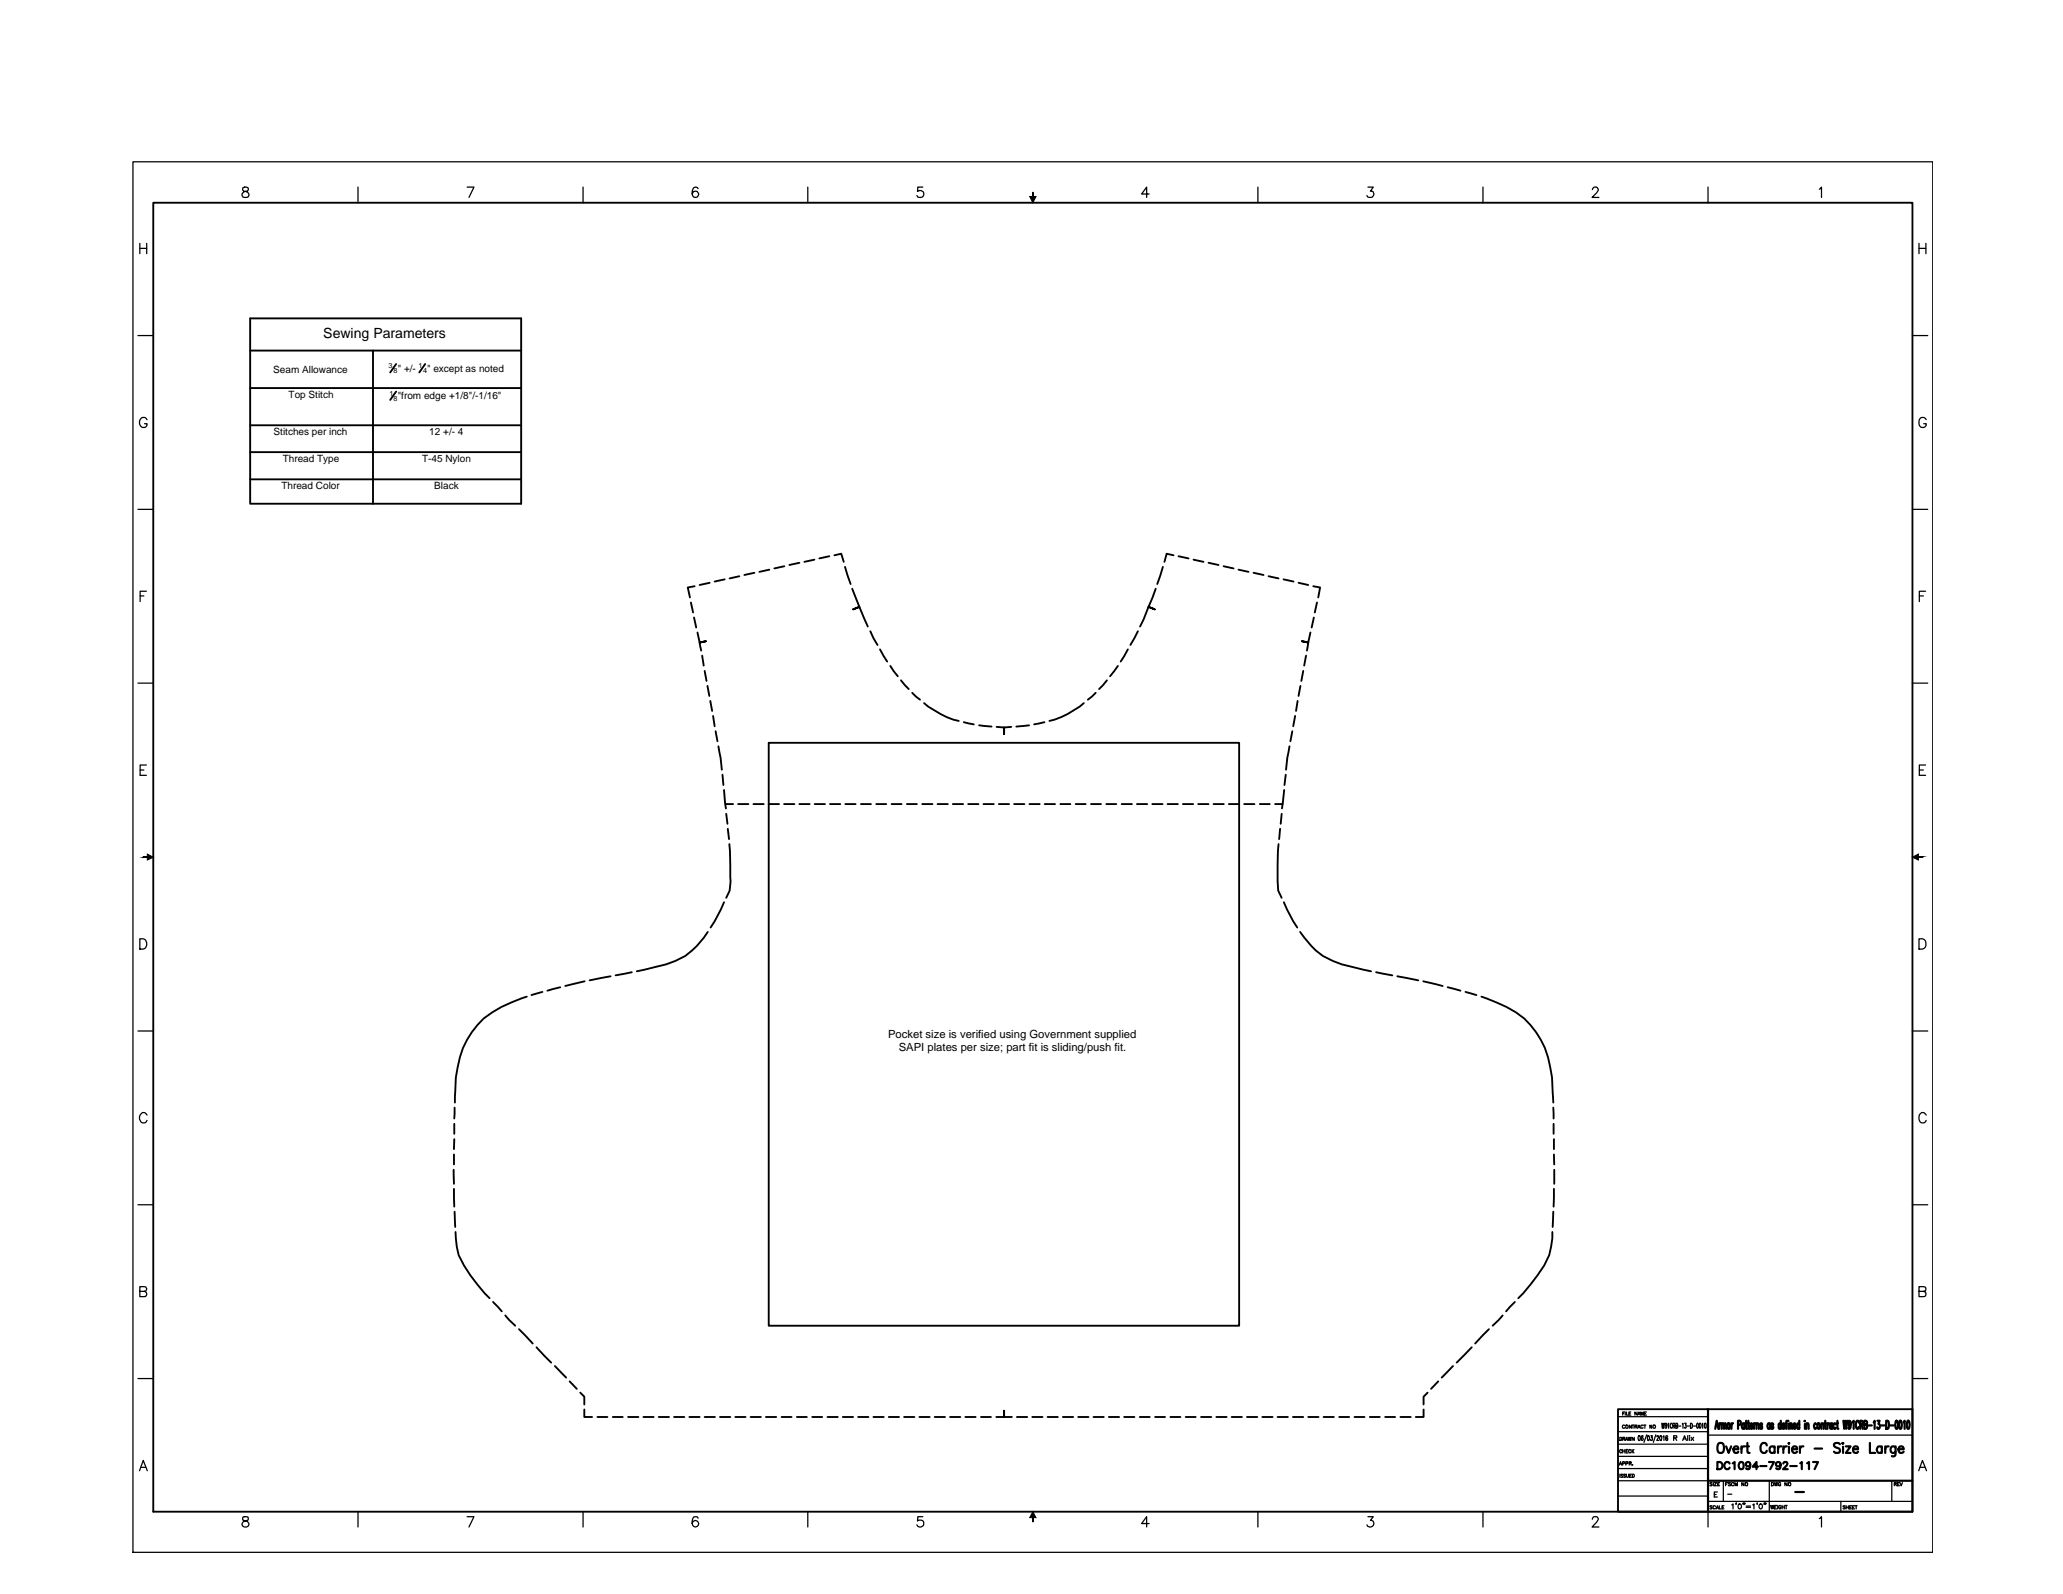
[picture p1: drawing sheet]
<svg xmlns="http://www.w3.org/2000/svg" width="279mm" height="216mm" viewBox="0 0 279 216" stroke-linecap="round" stroke-linejoin="round" font-family="sans-serif">
<!-- layer: Hidden -->
<g fill="none" stroke="#000" stroke-width=".25">
<path d="M94.1 79.4l-1 .2 .3 1.3M96.1 78.9l-1.3 .3M98.1 78.5l-1.3 .3M100.1 78l-1.3 .3M102.2 77.6l-1.4 .3M104.2 77.2l-1.4 .3M106.2 76.7l-1.3 .3M108.3 76.2l-1.4 .3M110.3 75.8l-1.4 .3M112.3 75.3l-1.3 .3M113 75.2l.9-.2 .4 1.1M114.4 76.8l.8 2.3"/>
<path d="M115.4 79.7l1 2.5-.9 .3 .9-.3 1.1 2.7M156.5 79.7l-1 2.5 .9 .3-.9-.3-1.1 2.7M157.5 76.8l-.8 2.3M158.9 75.2l-.9-.2-.3 1.1M159.6 75.3l1.4 .3M161.6 75.8l1.4 .3M163.7 76.2l1.3 .3M165.7 76.7l1.4 .3M167.7 77.2l1.4 .3M169.8 77.6l1.3 .3M171.8 78l1.4 .3M173.8 78.5l1.4 .3"/>
<path d="M175.9 78.9l1.3 .3M177.9 79.4l.9 .2-.3 1.3M93.6 81.6l.3 1.4M94 83.6l.3 1.4M94.5 85.7l.3 1.3 .8-.1-.8 .1 .2 1.1M95.1 88.8l.2 1.4M95.4 90.9l.3 1.3M95.8 92.9l.3 1.4M96.2 94.9l.2 1.4M96.6 97l.2 1.4M96.9 99l.3 1.4M117.9 85.5l.9 1.9"/>
<path d="M119.2 88l1 1.6M120.6 90.2l1 1.4M122 92.1l1.1 1.2M123.5 93.8l1.1 1M125.2 95.2a12 12 0 0 0 4.7 2.4M130.5 97.8l1.4 .3M132.6 98.2l1.7 .2M135 98.5h1v.9v-.9h1M139.4 98.2l-1.8 .2M141.4 97.8l-1.3 .3M146.8 95.2a11.5 11.5 0 0 1-4.7 2.4M148.4 93.8l-1.1 1"/>
<path d="M149.9 92.1l-1 1.2M151.4 90.2l-1.1 1.4M152.8 88l-1 1.6M154.1 85.5l-1 1.9M175 99l-.2 1.4M175.4 97l-.3 1.4M175.7 94.9l-.2 1.4M176.1 92.9l-.2 1.4M176.5 90.9l-.3 1.3M176.9 88.8l-.3 1.4M177.5 85.7l-.3 1.3-.9-.1 .9 .1-.2 1.1M177.9 83.6l-.3 1.4"/>
<path d="M178.4 81.6l-.3 1.4M97.3 101.1l.5 3.2M97.8 104.9l.2 1.4M98.1 107l.2 2.5M98.4 110.2l.1 1.4M98.6 112.3l.1 1.4M98.8 114.3l.1 5.1-.1 1.2-.4 1M173.2 114.3l-.2 5.1 .1 1.2 .5 1M173.4 112.3l-.2 1.4M173.6 110.2l-.1 1.4M173.9 107l-.3 2.5M174.1 104.9l-.1 1.4"/>
<path d="M174.6 101.1l-.4 3.2M71.3 135a20.3 20.3 0 0 0-5.8 3 11.5 11.5 0 0 0-3.5 6.5l-.3 1.5-.1 3.3M73.5 134.4l-1.5 .4M75.9 133.7l-1.8 .5M79.2 132.9l-2.6 .6M82.7 132.2l-2.8 .6M85.6 131.7l-2.2 .4M95.9 126.2a9.9 9.9 0 0 1-7.1 4.8l-2.6 .6M98.1 122.2l-1.3 2.6-.6 .8M173.9 122.2l1.2 2.6 .6 .8M176.1 126.2a9.9 9.9 0 0 0 7 4.8l2.6 .6M186.4 131.7l2.2 .4"/>
<path d="M189.2 132.2l2.9 .6M192.8 132.9l2.6 .6M196.1 133.7l1.7 .5M198.5 134.4l1.5 .4M200.6 135a21 21 0 0 1 5.8 3 11.5 11.5 0 0 1 3.5 6.5l.3 1.5 .2 3.3M61.4 158.4l.1 1.9M61.5 156.4v1.3M61.5 154.3v1.3M61.5 152.2v1.4M61.6 150l-.1 1.5M210.4 150v1.5M210.4 152.2v1.4"/>
<path d="M210.5 154.3v1.3M210.5 156.4v1.3M210.5 158.4v1.9M61.5 161v2.4M61.6 164.1l.1 2.1M61.7 166.9a8.8 8.8 0 0 0 2 5.8l1.9 2.5 .7 .6M66.8 176.3l1.2 1.3M68.4 178.2l1.4 1.4M203.5 178.2l-1.3 1.4M205.2 176.3l-1.2 1.3M210.2 166.9a8.8 8.8 0 0 1-1.9 5.8l-2 2.5-.7 .6M210.4 164.1l-.1 2.1"/>
<path d="M210.5 161l-.1 2.4M70.3 180l1.9 2M72.7 182.5l1.9 2.1M75.2 185l1.5 1.6M77.1 187.1l1 1M78.6 188.6l.5 .6v1M79.1 190.9v1h1.1M80.9 191.9h1.4M83 191.9h1.3M85.1 191.9h1.4M87.1 191.9h1.4M89.2 191.9h1.4"/>
<path d="M91.3 191.9h1.4M93.4 191.9h1.4M95.4 191.9h1.4M97.5 191.9h1.4M99.6 191.9h1.4M101.7 191.9h1.4M103.7 191.9h1.4M105.8 191.9h1.4M107.9 191.9h1.4M110 191.9h1.4M112.1 191.9h1.4M114.1 191.9h1.4"/>
<path d="M116.2 191.9h1.4M118.3 191.9h1.4M120.4 191.9h1.4M122.4 191.9h1.4M124.5 191.9h1.4M126.6 191.9h1.4M128.7 191.9h1.4M130.7 191.9h1.4M132.9 191.9h1.3M134.9 191.9h1.1v-.8v.8h1M137.7 191.9h1.4M139.8 191.9h1.4"/>
<path d="M141.9 191.9h1.4M143.9 191.9h1.4M146 191.9h1.4M148.1 191.9h1.4M150.2 191.9h1.4M152.2 191.9h1.4M154.4 191.9h1.3M156.4 191.9h1.4M158.5 191.9h1.4M160.6 191.9h1.3M162.7 191.9h1.4M164.7 191.9h1.4"/>
<path d="M166.8 191.9h1.4M168.9 191.9h1.4M171 191.9h1.4M173 191.9h1.4M175.1 191.9h1.4M177.2 191.9h1.4M179.3 191.9h1.4M181.4 191.9h1.3M183.4 191.9h1.4M185.5 191.9h1.4M187.6 191.9h1.3M189.7 191.9h1.4"/>
<path d="M192.8 190.9v1h-1.1M193.4 188.6l-.6 .6v1M194.8 187.1l-1 1M196.8 185l-1.5 1.6M199.3 182.5l-2 2.1M201.6 180l-1.8 2"/>
</g>
<!-- layer: AM_BOR -->
<g fill="#000" stroke="#000" stroke-width=".14">
<path d="M139.5 26.6h.8l-.4 .9zM20 115.7l.8 .4-.8 .4zM259 116.1l.8-.4v.8zM139.9 204.8l.4 .8h-.8z"/>
<path d="M139.8 26.1l.1 .5v-.5zM139.8 26.1l.1 .5h-.1z"/>
<path d="M19.4 116v.1l.6-.1zM19.4 116.1l.6-.1v.1z"/>
<path d="M259.8 116.1h.6v-.1zM259.8 116h.6l-.6 .1z"/>
<path d="M139.8 205.6v.5h.1zM139.8 205.6h.1v.5z"/>
</g>
<g fill="none" stroke="#000" stroke-width=".17">
<path d="M18 21.9h243.8v188.4h-243.8zM18.9 33.6h1M18.9 33v1.4M19.9 33v1.4M32.9 25.4a.32 .32 0 0 0 .1 .5 .51 .51 0 0 1 .6 .2 .51 .51 0 0 1 0 .6 .62 .62 0 0 1-.8-.2 .57 .57 0 0 1 .7-.6 .32 .32 0 0 0 .1-.5l-.2-.1zM48.5 25.3v2.2M63.3 25.3h.9l-.7 1.4M79 25.3v2.2M94.5 25.6v-.2l-.3-.1a.88 .88 0 0 0-.2 1.4 .45 .45 0 0 0 .6-.2 .45 .45 0 0 0-.3-.6 .45 .45 0 0 0-.6 .4M109.4 25.3v2.2M125 25.3h-.7v.6a.49 .49 0 0 1 .7 .1 .49 .49 0 0 1-.1 .7 .49 .49 0 0 1-.7-.2M155.6 26.3h-1l.7-1v1.4"/>
<path d="M170.4 25.3v2.2M185.3 25.3h.7l-.4 .6a.44 .44 0 0 1 .5 .5 .44 .44 0 0 1-.6 .3h-.2l-.2-.2M200.8 25.3v2.2M215.7 25.7l.2-.4 .4 .1a.31 .31 0 0 1 .1 .5l-.8 .8h.9M231.3 25.3v2.2M246.4 25.6l.3-.3v1.4M259.9 33v1.4M259.9 33.6h.9M260.8 33v1.4M18.7 45.5h2.1M19.9 56.8a.53 .53 0 0 0-.6-.3 .53 .53 0 0 0-.4 .6 .63 .63 0 0 0 .1 .6 .63 .63 0 0 0 .7 .2l.2-.3v-.2h-.3M259 45.5h2.1"/>
<path d="M260.9 56.8a.51 .51 0 0 0-.6-.3 .51 .51 0 0 0-.4 .6 .6 .6 0 0 0 .1 .6 .6 .6 0 0 0 .7 .2l.2-.3v-.2h-.4M18.7 69h2.1M259 69h2.1M18.7 92.5h2.1M19 80.7h.5M19.8 80.1h-.8v1.4M259 92.5h2.1M259.9 80.7h.6M260.8 80.1h-.9v1.4M19 104.3h.5M19.8 103.6h-.8v1.4h.8M259.9 104.3h.6"/>
<path d="M260.8 103.6h-.9v1.4h.9M18.7 139.6h2.1M18.9 127.2h.5a.75 .75 0 0 1 .5 .7 .75 .75 0 0 1-.5 .7h-.5zM259 139.6h2.1M259.9 127.2h.5a.75 .75 0 0 1 .4 .7 .75 .75 0 0 1-.4 .7h-.5zM19.9 151a.52 .52 0 0 0-.6-.3 .52 .52 0 0 0-.4 .5v.4a.52 .52 0 0 0 .4 .5 .52 .52 0 0 0 .6-.3M260.9 151a.5 .5 0 0 0-.6-.3 .5 .5 0 0 0-.4 .5 .6 .6 0 0 0 .1 .7 .6 .6 0 0 0 .7 .1l.2-.2M18.7 163.2h2.1M18.9 174.9h.6a.36 .36 0 0 0 .4-.4l-.2-.2h-.8v1.3h.6a.35 .35 0 0 0 .4-.2 .35 .35 0 0 0-.2-.4l-.2-.1M259 163.2h2.1M259.9 174.9h.8l.1-.2v-.3l-.3-.1h-.6v1.3h.6l.3-.1v-.5l-.3-.1M18.7 186.7h2.1"/>
<path d="M18.9 199.2l.5-1.4 .6 1.4M19.1 198.7h.6M219.1 193.9h12.2M219.1 195.6h12.2M219.1 197.3h12.2M219.1 191.9h12.2M219.1 198.9h12.2M219.3 198.4l.2-.4 .1 .4M219.4 194.7a.22 .22 0 0 1 .2 .2 .22 .22 0 0 1-.2 .2zM219.4 199.7v.4M219.4 198.3h.2M219.6 196.5a.15 .15 0 0 0-.1-.2 .15 .15 0 0 0-.2 .2v.1a.15 .15 0 0 0 .2 .2 .15 .15 0 0 0 .1-.1"/>
<path d="M219.8 194.9l.3-.1v-.1h-.3v.4M219.8 199.7h-.2l-.1 .1a.21 .21 0 0 1 .2 .3h-.2M219.8 198.2h.2l.1-.1-.3-.1v.4M219.8 191.5h.1M219.8 196.3v.5M219.8 196.5h.3M219.9 194.9l.2 .2M220 191.2h-.2v.5M220.1 193.1a.2 .2 0 0 0-.3 0 .2 .2 0 0 0 0 .3 .2 .2 0 0 0 .3 0M220.1 196.3v.5M220.1 191.2v.5M220.1 195.1l.2-.4 .1 .4"/>
<path d="M220.1 199.7h-.2v.1a.21 .21 0 0 1 .2 .3h-.2M220.2 198.2h.3v-.2h-.3v.4M220.2 195h.2M220.2 196.5h.2M220.3 191.2v.5h.2M220.3 199.7l.1 .4h.1l.1-.4M220.5 196.3h-.3v.5h.3M220.5 194.7l.1 .4 .1-.4 .1 .4 .1-.4M220.6 191.5h.2M220.7 198.2h.2l.1-.1-.3-.1v.4M220.7 199.9h.2M220.8 198.2l.2 .2"/>
<path d="M220.9 191.2h-.3v.5h.3M220.9 196.5a.15 .15 0 0 0-.2-.2 .15 .15 0 0 0-.1 .2v.1a.15 .15 0 0 0 .1 .2 .15 .15 0 0 0 .2-.1M221 193v.4l-.3-.4v.4M221 199.7h-.3v.4h.3M221 196.3v.5M221 193h.3M221.1 199.7a.22 .22 0 0 1 .2 .2 .22 .22 0 0 1-.2 .2zM221.1 198.4h.1M221.1 196.5l.2 .3M221.2 193v.4M221.3 196.3l-.3 .3M221.3 194.7v.4l-.3-.4v.4"/>
<path d="M221.4 193.2h.3v-.1l-.3-.1v.4M221.6 193.2l.1 .2M221.7 191.2v.5l-.3-.5v.5M221.8 191.7l.2-.5 .1 .5M221.8 193.4l.2-.4 .1 .4M221.9 191.5h.2M221.9 193.3h.2M221.9 194.5h.2v.1v.5a.37 .37 0 0 1-.3-.3 .37 .37 0 0 1 .1-.3zM222.2 191.7v-.5l.2 .5 .2-.5v.5M222.5 193.1a.17 .17 0 0 0-.2-.1 .17 .17 0 0 0-.1 .3 .16 .16 0 0 0 .1 .1 .16 .16 0 0 0 .2 0M222.5 194.5a.35 .35 0 0 0-.3 .2 .35 .35 0 0 0 .2 .4 .19 .19 0 0 0 .2-.2 .19 .19 0 0 0-.3-.2v.2M222.6 193h.3"/>
<path d="M222.7 191.5h.2M222.8 193v.4M223 191.2h-.3v.5h.3M223 194.3l-.4 1.1M223.2 194.5a.35 .35 0 0 1 .2 .2 .35 .35 0 0 1-.1 .4h-.1zM223.6 194.5h.2l-.1 .2a.18 .18 0 0 1 .1 .3 .18 .18 0 0 1-.3 .1v-.1M223.7 193v.4l-.3-.4v.4M224.3 194.3l-.4 1.1M224.4 194.6v-.1h.2v.1l-.2 .5h.2M224.8 194.5h.2v.6a.37 .37 0 0 1-.3-.3 .37 .37 0 0 1 .1-.3zM225.1 192.8v.6l.1-.6 .1 .6 .1-.6M225.2 194.6l.2-.1v.6"/>
<path d="M225.7 193v.2a.24 .24 0 0 1 0-.4 .58 .58 0 0 1-.1 .6h-.1M225.9 194.5h-.2v.6a.19 .19 0 0 0 .2-.2 .19 .19 0 0 0-.2-.2l-.1 .2M225.9 192.9l.1-.1v.6M226.5 192.9l-.2-.1a.44 .44 0 0 0 .1 .6l.1-.1M226.6 193.1l.2-.1v-.2h-.2v.6M226.7 194.8l.4-.1v-.2h-.4v.6M226.7 193.1l.1 .3M226.9 194.8l.2 .3M227 193.1l.2-.1-.1-.2h-.1v.6h.2l-.1-.3M227.3 193.2h.3M227.9 192.9v-.1v.6M227.9 195.1l.2-.6 .3 .6"/>
<path d="M228 194.9h.3M228.1 192.8h.3l-.1 .2 .1 .1v.3h-.2l-.1-.1M228.5 193.2h.3M228.6 194.5v.6M228.8 194.5h.1zM228.8 194.7v.4M229 192.8a.35 .35 0 0 1 .2 .3 .35 .35 0 0 1-.2 .3zM229 194.7l.4 .4M229.3 193.2h.3M229.4 194.7l-.4 .4M229.8 192.8h.1a.51 .51 0 0 1 0 .6l-.1-.2zM230.2 192.8a.42 .42 0 0 1 0 .6l-.1-.1z"/>
<path d="M230.5 192.9l.1-.1v.6M230.9 192.8a.51 .51 0 0 1 0 .6l-.1-.2zM231.3 194.4h27.7M259 186.7h2.1M259.9 199.2l.5-1.4 .5 1.4M260 198.7h.7M32.9 205.5v.3l.1 .1a.58 .58 0 0 1 .7 .6 .45 .45 0 0 1-.6 .3 .45 .45 0 0 1-.2-.6l.1-.1 .6-.2v-.1v-.3zM48.5 204.8v2M63.3 205.4h.9l-.7 1.4M79 204.8v2M94.5 205.6a.42 .42 0 0 0-.5-.1 .81 .81 0 0 0 .2 1.3 .44 .44 0 0 0 .4-.4 .44 .44 0 0 0-.4-.4 .44 .44 0 0 0-.5 .4M109.4 204.8v2"/>
<path d="M125 205.4h-.7v.6a.49 .49 0 0 1 .7 0 .49 .49 0 0 1-.1 .8 .49 .49 0 0 1-.7-.3M155.6 206.4h-1l.7-1v1.4M170.4 204.8v2M185.3 205.4h.7l-.4 .5a.46 .46 0 0 1 .3 .8 .46 .46 0 0 1-.8-.2M200.8 204.8v2M215.7 205.8l.1-.3h.5a.31 .31 0 0 1 .1 .4l-.8 .9h.9M219.1 202.6h12.2M219.1 200.6h12.2M231.3 204.8v2M231.3 203.4h27.7M231.9 200.9h-.3v.1l.3 .1-.1 .1h-.2M231.9 204h-.3v.1l.3 .1-.1 .2-.2-.1"/>
<path d="M232 200.8v.4M232.2 200.8h.3l-.3 .4h.3M232.2 202.4h.2M232.3 204a.2 .2 0 0 0-.2 0 .2 .2 0 0 0 0 .3 .2 .2 0 0 0 .2 0M232.4 204.4l.2-.5 .2 .5M232.5 204.2h.2M232.6 202.1h-.4v.7h.4M232.6 201h.2M232.8 203.9v.5h.3M232.9 200.8h-.3v.4h.3M233.2 204.2h.2M233.4 200.6v2.8"/>
<path d="M233.5 203.9h-.3v.5h.3M233.7 201h.2M234 200.8h-.3v.4M234 202.4h.5M234.4 200.9h-.3v.1l.3 .1-.1 .1h-.2M234.5 203.8l.2-.1v.7M234.8 200.9a.17 .17 0 0 0-.2-.1 .17 .17 0 0 0-.1 .3 .16 .16 0 0 0 .1 .1 .16 .16 0 0 0 .2 0M235 201.2v-.4l.1 .4 .2-.4v.4M235.2 203.6h-.1h.1l-.1 .2M235.5 203.7a.31 .31 0 0 1 .4 .3 .31 .31 0 0 1-.4 .3l-.1-.2zM236.1 203.6v.2M236.2 200.8v.4l-.3-.4v.4"/>
<path d="M236.3 203.6h-.1h.1l-.1 .2M236.5 204.2h.6M236.5 204h.6M237.4 203.8l.1-.1v.7M238 203.6v.2M238.3 203.8l.1-.1a.35 .35 0 0 1 .3 .3 .35 .35 0 0 1-.3 .4l-.1-.2zM239 203.6h-.1h.1l-.1 .2M239.2 203.6l-.1 .2M239.6 200.6v4.2M239.8 203.9l.1 .5 .1-.5 .1 .5 .1-.5M239.9 200.8h.2a.24 .24 0 0 1 .1 .2 .24 .24 0 0 1-.1 .2h-.2zM240.3 200.8l.1 .4 .2-.4v.4l.1-.4"/>
<path d="M240.3 204.1h.2M240.6 203.9h-.3v.5h.3M240.8 203.9v.5M241.1 200.9a.17 .17 0 0 0-.2-.1 .17 .17 0 0 0-.1 .3 .15 .15 0 0 0 .2 .1 .15 .15 0 0 0 .1-.1M241.2 204a.17 .17 0 0 0-.2-.1 .17 .17 0 0 0-.1 .2v.1a.17 .17 0 0 0 .2 .2 .17 .17 0 0 0 .1-.2h-.1M241.4 204.1h.3M241.4 203.9v.5M241.7 203.9v.5M241.8 203.9h.2M241.9 203.9v.5M242 200.8v.4l-.3-.4v.4M246.4 205.7l.3-.3v1.4"/>
<path d="M249.3 203.4v1.4M249.9 204h-.3l.1 .1 .2 .1v.2l-.3-.1M250 203.9v.5M250 204.2h.3M250.3 203.9v.5M250.5 204.2h.2M250.8 203.9h-.3v.5h.3M250.9 204.2h.2M251.2 203.9h-.3v.5h.3M251.2 203.9h.3M251.4 203.9v.5M256.2 200.6v2.8"/>
<path d="M256.6 201h.2v-.2h-.2v.4M256.7 201l.2 .2M257 201h.1M257.3 200.8h-.3v.4h.3M257.3 200.8l.2 .4 .2-.4"/>
<circle cx="220.3" cy="193.2" r=".21"/>
<circle cx="224" cy="193.2" r=".2"/>
<circle cx="236.5" cy="201" r=".2"/>
<circle cx="242.4" cy="201" r=".2"/>
</g>
<!-- layer: 0 -->
<path d="M20.8 27.5h238.2v177.3h-238.2zM33.9 43.1h36.7v25.1h-36.7zM33.9 47.5h36.7M33.9 52.6h36.7M33.9 57.6h36.7M50.5 47.5v20.7M53.7 49.3l-.9 1.1M53.7 53l-.9 1.2M57.6 49.3l-.8 1.1M33.9 61.2h36.7M33.9 64.9h36.7M219.1 190.9h39.9v13.9h-39.9z" fill="none" stroke="#000" stroke-width=".25"/>
<!-- layer: AM_BOR -->
<g fill="none" stroke="#000" stroke-width=".3">
<path d="M231.3 190.9v13.9M232.3 193.5l.2-1.1 .2 1.1M232.4 193.2h.2M232.6 198h.3a.51 .51 0 0 1 .4 .5 .51 .51 0 0 1-.4 .5h-.3zM232.7 195.6a.45 .45 0 0 1 .5-.1 .45 .45 0 0 1 .3 .4 .7 .7 0 0 1-.4 .9 .44 .44 0 0 1-.5-.5zM232.8 192.8v.7M233.1 192.8h-.1l-.2 .3M233.2 193l.1-.2 .2 .1v.6M233.2 192.8v.7M233.5 193l.2-.2 .1 .7M233.8 195.9l.3 .9 .4-.9M234.1 192.8a.51 .51 0 0 1 .1 .7 .51 .51 0 0 1-.1-.7z"/>
<path d="M234.2 198.2a.42 .42 0 0 0-.6-.1 .42 .42 0 0 0 0 .7l.2 .2h.3l.1-.2M234.5 192.8v.7M234.7 198.2l.2-.2v1M234.7 192.8l-.2 .1v.2M234.8 196.3h.6l-.1-.4a.36 .36 0 0 0-.5 .2 .44 .44 0 0 0 0 .5 .44 .44 0 0 0 .5 .2l.1-.2M235.4 193l.3-.1 .1-.3-.2-.2h-.2v1.1M235.6 198.1h.4l.1 .1v.4l-.1 .4a.32 .32 0 0 1-.4-.2 .64 .64 0 0 1 0-.7zM235.9 195.9v.9M236.2 192.9l-.1-.1a.45 .45 0 0 0 0 .7l.1-.1M236.2 192.8v.7M236.3 195.9a.37 .37 0 0 0-.4 .4M236.4 192.8h.2"/>
<path d="M236.5 192.4v1.1h.1M236.5 195.9h.4M236.7 195.4v1.4h.3M236.7 192.8h.2M236.8 192.4v.9l.1 .2M237 193.1h.4l-.1-.3a.45 .45 0 0 0 0 .7l.1-.1M237 198.3a.3 .3 0 0 1-.3 .3 .3 .3 0 0 1-.3-.3 .3 .3 0 0 1 .4-.3l.1 .1a.66 .66 0 0 1-.1 .9l-.3-.1M237.5 192.8v.7M237.8 192.8h-.1l-.2 .3M237.9 193l.2-.2 .1 .7M237.9 192.8v.7M238.1 198.7h-.7l.5-.7v1"/>
<path d="M238.4 198.6h.8M238.6 192.9v-.1l-.2 .1v.2l.2 .1v.3h-.1l-.1-.1M239.3 195.8a.43 .43 0 0 0-.5-.4 .43 .43 0 0 0-.4 .5 .6 .6 0 0 0 .6 .9l.3-.3M239.6 198h.7l-.6 1M239.7 192.9l-.1-.1a.45 .45 0 0 0 0 .7l.1-.1M239.7 192.8v.7M240.2 192.9l-.2-.1-.1 .1 .2 .3v.3h-.1l-.1-.1M240.3 196.1a.38 .38 0 0 0-.6 0 .44 .44 0 0 0 0 .5 .44 .44 0 0 0 .5 .2l.1-.2M240.3 195.9v.9M240.8 195.9v.9M241.1 198.3a.3 .3 0 0 1-.2 .3 .3 .3 0 0 1-.4-.3 .3 .3 0 0 1 .3-.3 .5 .5 0 0 1 .4 .5 .5 .5 0 0 1-.4 .5l-.2-.1M241.2 192.9l-.1-.1a.51 .51 0 0 0-.1 .7l.2-.1"/>
<path d="M241.2 192.4v1.1M241.3 195.9a.37 .37 0 0 0-.5 .4M241.4 193.1h.3l-.1-.3a.45 .45 0 0 0 0 .7l.1-.1M241.5 198.2l.2-.2h.2l.2 .2-.2 .3-.4 .5h.6M241.5 195.9v.9M241.8 192.8h.2M242 195.9h-.3l-.2 .4M242 192.4l-.1 .2v.9M242.2 192.4v.1zM242.2 192.9v.6M242.3 195.4v.2zM242.3 195.9v.9"/>
<path d="M242.4 193l.2-.2 .1 .7M242.4 192.8v.7M242.5 198.6h.8M242.7 196.3h.7a.34 .34 0 0 0-.2-.4 .34 .34 0 0 0-.4 .2 .44 .44 0 0 0-.1 .5 .44 .44 0 0 0 .6 .2l.1-.2M242.9 193.1h.3l-.1-.3a.45 .45 0 0 0 0 .7l.1-.1M243.7 192.9l-.1-.1a.45 .45 0 0 0 0 .7l.1-.1M243.7 192.4v1.1M243.8 195.9v.9M243.8 198.2l.2-.2v1M244.2 195.9h-.3l-.1 .4M244.4 192.4v.1zM244.4 192.9v.6"/>
<path d="M244.7 193l.2-.2 .1 .7M244.7 192.8v.7M244.7 198.2l.3-.2v1M245.5 198h.7l-.4 1M245.8 196.2h1M246 192.9l-.1-.1a.45 .45 0 0 0 0 .7l.1-.1M246.3 192.8a.45 .45 0 0 1 0 .7l-.2-.3zM246.7 193l.2-.2 .1 .7M246.7 192.8v.7M247.1 192.8h.2M247.2 192.4v.9l.1 .2M247.5 192.8v.7"/>
<path d="M247.7 192.8h-.1l-.1 .3M248.1 192.9l-.1-.1a.51 .51 0 0 0 0 .7l.1-.1M248.1 192.8v.7M248.6 192.9l-.1-.1a.45 .45 0 0 0 0 .7l.1-.1M248.8 192.8h.1M248.8 192.4v1.1h.2M249.2 195.6a.45 .45 0 0 0-.5-.2 .45 .45 0 0 0-.3 .4l.2 .2 .5 .2a.35 .35 0 0 1 0 .6 .59 .59 0 0 1-.7-.2M249.5 195.5h.2l-.1 .1zM249.6 195.9v.9M249.7 192.4l.1 1.1 .1-1.1 .1 1.1 .2-1.1M250 195.9h.6l-.6 .9h.6M250.6 192.8l-.1 .3h-.1l-.1-.3 .1-.3 .2 .1v.2a.62 .62 0 0 1-.1 .7h-.2v-.1"/>
<path d="M250.9 192.6l.2-.2v1.1M251 196.3h.6v-.4a.43 .43 0 0 0-.6 .4 .43 .43 0 0 0 .6 .5v-.2M251.7 192.7l-.1-.3a.74 .74 0 0 0-.1 1.1h.2v-.2M251.9 192.9h.4l-.1-.4-.3-.1v1.1M252.1 192.9l.2 .6M252.5 192.9h.3v-.4l-.3-.1v1.1h.3l.1-.2v-.1l-.2-.3M253 193.1h.5M253.3 195.4v1.4h.7M253.8 192.6l.1-.2v1.1M254.3 192.4h.3l-.2 .5a.36 .36 0 0 1 .2 .3 .36 .36 0 0 1-.2 .3l-.2-.2M254.8 193.1h.4M254.9 196.1a.33 .33 0 0 0-.6 0 .44 .44 0 0 0 0 .5 .44 .44 0 0 0 .5 .2l.1-.2"/>
<path d="M254.9 195.9v.9M255.3 195.9v.9M255.5 192.4h.2a.94 .94 0 0 1 0 1.1h-.2zM255.8 195.9h-.3l-.2 .4M256 193.1h.5M256.7 195.9v1.1a.32 .32 0 0 1-.2 .2 .32 .32 0 0 1-.3 0M256.7 196.1a.38 .38 0 0 0-.6 0 .44 .44 0 0 0 0 .5 .44 .44 0 0 0 .5 .2l.1-.2M256.8 192.5h.2l.1 .4-.1 .6h-.1h-.1l-.1-.4zM257.1 196.3h.7v-.1a.34 .34 0 0 0-.3-.3 .34 .34 0 0 0-.3 .2 .44 .44 0 0 0 0 .5 .44 .44 0 0 0 .5 .2l.1-.2M257.3 192.5h.2l.1 .4-.1 .6h-.1h-.1l-.1-.4zM257.8 192.6l.2-.2v1.1M258.3 192.5h.2l.1 .4-.1 .6h-.2l-.1-.4z"/>
<path d="M231.3 200.6h27.7M243.1 202.1h1.2"/>
</g>
<!-- layer: T001L001 -->
<g fill="none" stroke="#000" stroke-width=".25">
<path d="M98.2 108.9h1.1M100 108.9h1.4M102 108.9h1.4M104.1 100.6h63.7v79h-63.7zM104.1 108.9h1.4M106.2 108.9h1.4M108.3 108.9h1.4M110.3 108.9h1.4M112.4 108.9h1.4M114.5 108.9h1.4M116.6 108.9h1.4M118.7 108.9h1.3"/>
<path d="M120.7 108.9h1.4M122.8 108.9h1.4M124.9 108.9h1.4M127 108.9h1.4M129 108.9h1.4M131.1 108.9h1.4M133.2 108.9h1.4M135.3 108.9h1.4M137.3 108.9h1.4M139.4 108.9h1.4M141.5 108.9h1.4M143.6 108.9h1.4"/>
<path d="M145.7 108.9h1.3M147.8 108.9h1.3M149.8 108.9h1.4M151.9 108.9h1.4M154 108.9h1.4M156.1 108.9h1.4M158.1 108.9h1.4M160.2 108.9h1.4M162.3 108.9h1.4M164.4 108.9h1.3M166.4 108.9h1.4M168.5 108.9h1.4"/>
<path d="M170.6 108.9h1.4M172.7 108.9h1"/>
</g>
<text font-size="1.9" x="43.8" y="45.8">Sewing Parameters</text>
<g font-size="1.5">
<text x="120.3" y="140.5">Pocket size is verified using Government supplied</text>
<text x="121.7" y="142.4">SAPI plates per size; part fit is sliding/push fit.</text>
</g>
<g font-size="1.4">
<text x="37" y="50.5">Seam Allowance</text>
<text x="39.1" y="53.9">Top Stitch</text>
<text x="53.9" y="50.4">&quot; +/-</text>
<text x="57.8" y="50.4">&quot; except as noted</text>
<text x="37.1" y="59">Stitches per inch</text>
<text x="53.9" y="54.1">&quot;from edge +1/8&quot;/-1/16&quot;</text>
<text x="58.1" y="59">12 +/- 4</text>
<text x="38.3" y="62.6">Thread Type</text>
<text x="57.2" y="62.6">T-45 Nylon</text>
<text x="38.1" y="66.3">Thread Color</text>
<text x="58.8" y="66.2">Black</text>
</g>
<g font-size="1">
<text x="52.6" y="49.9">3</text>
<text x="52.8" y="53.6">1</text>
<text x="53.3" y="50.6">8</text>
<text x="56.7" y="49.9">1</text>
<text x="57.3" y="50.6">4</text>
<text x="53.3" y="54.3">8</text>
</g>
</svg>
